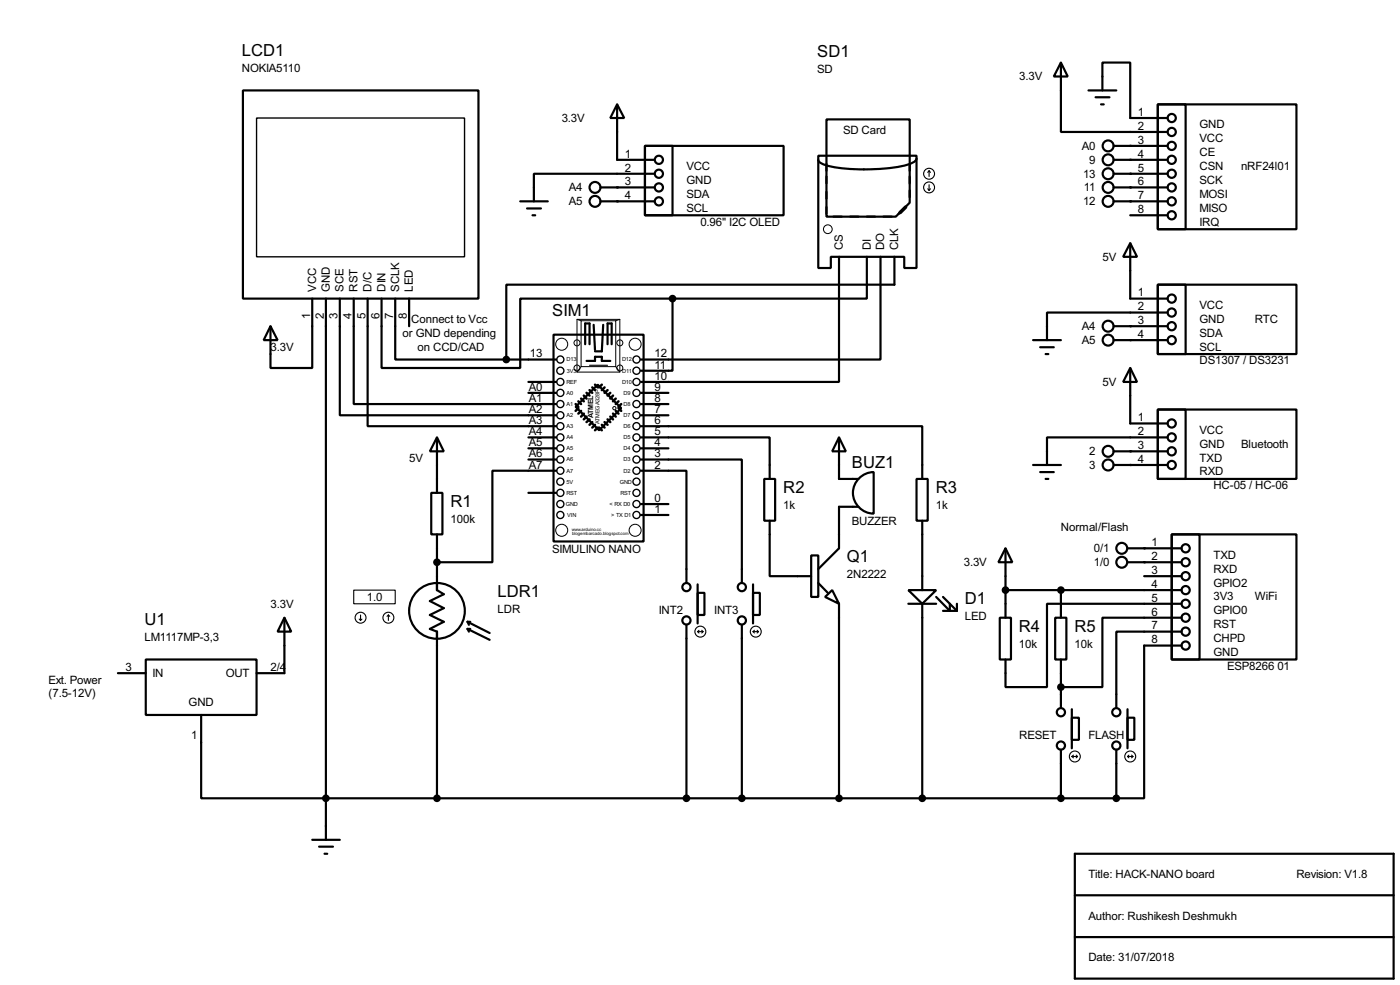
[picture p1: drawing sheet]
<svg xmlns="http://www.w3.org/2000/svg" width="256mm" height="180mm" viewBox="0 0 256 180" stroke-linecap="round" stroke-linejoin="round" font-family="sans-serif">
<g fill="none" stroke="#000" stroke-width=".4">
<path d="M44.5 16.6h43.2v38.1h-43.2zM113.1 19.1l1.3 2.5h-2.6zM113.1 19.1v10.2h6.8M194.4 11.5l1.2 2.5h-2.5zM194.4 11.5v12.7h19.5M199.4 16.6h5.1M200.7 17.8h2.6M201.7 19.1h.5M202 16.6v-5.1h5.1v10.1h6.8M212.1 19.1h25.4v22.9h-25.4zM212.1 19.1h5.1v22.9h-5.1zM95.3 36.9h5.1"/>
<path d="M96.6 38.2h2.5M97.6 39.4h.5M110 34.3h9.9M110 36.9h9.9M118.2 26.7h25.4v12.7h-25.4zM118.2 26.7h5v12.7h-5zM119.9 31.8h-22.1v5.1M149.9 28.5h18v20.6h-2.2v-2.1h-13.5v2.1h-2.3zM151.4 21.9h15.3v15.2l-2.6 2.6h-12.7zM151.4 30v1.3M151.4 32.3v1.3M151.4 35.1v1.3"/>
<path d="M151.4 37.9v1.3M152.7 39.7h1.5M155.8 39.7h1.5M158.8 39.7h1.5M161.9 39.7h1.5M165.7 38.2l-1.1 1M166.7 30v1.3M166.7 32.3v1.3M166.7 34.9v1.2M167.9 29a2.11 2.11 0 0 1-1.8 1.2 35.8 35.8 0 0 1-14.6 .1 1.84 1.84 0 0 1-1.6-1M204 26.7h9.9M204 29.3h9.9"/>
<path d="M204 31.8h9.9M204 34.3h9.9M204 36.9h9.9M207.1 39.4h6.8M49.6 59.7l1.3 2.6h-2.6zM57.2 54.7v12.7h-7.6v-7.7M59.7 54.7v99M62.3 54.7v21.3h39.6M64.8 54.7v19.3h37.1M67.4 54.7v23.3h34.5M69.9 54.7v12.7h25.4v-12.7h27.9M72.4 54.7v11.1h20.4"/>
<path d="M75 54.7v5M108.8 59.5l.2 4.6M110.5 59.5l-.2 4.8h-1.3M123.2 54.7v13.2h-5.8M153.7 47v22.9h-36.3M158.8 47v7.7h-35.6M161.3 47v18.8h-43.9M163.9 47v5.1h-71.1v13.7M204 59.7h9.9M207.1 44.5l1.2 2.5h-2.5zM207.1 44.5v10.2h6.8M212.1 52.1h25.4v12.7h-25.4z"/>
<path d="M212.1 52.1h5.1v12.7h-5.1zM213.9 57.2h-22.1v5.1M92.8 65.8h9.1M96.8 71.9h5.1M96.8 69.9h5.1M101.4 61.3h16.5v37.8h-16.5zM105.5 74.5l4-4.1 4.3 4.3-4 4.1zM107.2 63v-3.8h.8v3.8M107.5 66.1h1.5v-.8h1.3v.8h1.5M111.3 63v-3.8h.8v3.8M117.4 78h51.6v9.7M117.4 76h5.1"/>
<path d="M117.4 74h5.1M117.4 71.9h5.1M189.3 62.3h5.1M190.6 63.6h2.5M191.6 64.8h.5M204 62.3h9.9M207.1 67.4l1.2 2.5h-2.5zM207.1 67.4v10.1h6.8M212.1 75h25.4v12.7h-25.4zM212.1 75h5.1v12.7h-5.1zM79 90.2h2.1v7.6h-2.1zM80.1 80.1l1.2 2.5h-2.5z"/>
<path d="M80.1 80.1v10.1M80.1 97.8v10.2l1.2 .8-2.5 1.2 2.5 1.3-2.5 1.3 2.5 1.2-2.5 1.3 1.3 .5v30.5M96.8 84.1h5.1M96.8 82.1h5.1M96.8 80.1h5.1M96.8 90.2h5.1M101.9 86.2h-11.7v16.7h-10.1M117.4 86.2h8.4v20.5M117.4 84.1h18.5v22.6M117.4 80.1h23.6v7.6M117.4 92.3h5.1M117.4 94.3h5.1"/>
<path d="M117.4 82.1h5.1M140 87.7h2v7.6h-2zM141 95.3v10.2h7.6M153.7 80.1l1.3 2.5h-2.5zM153.7 80.1v7.6h3.6M157.3 92.8h-3.6v7.6l-3.8 3.8M157.4 87.5a3.8 3.8 0 0 1 2.7-1.1v7.6a3.8 3.8 0 0 1-3.5-2.3 3.8 3.8 0 0 1 .8-4.2zM167.9 87.7h2.1v7.6h-2.1zM169 95.3v12.7M189.3 85.1h5.1M190.6 86.4h2.5M191.6 87.7h.5"/>
<path d="M204 82.6h9.9M204 85.1h9.9M213.9 80.1h-22.1v5M214.7 97.8h22.8v22.9h-22.8zM214.7 97.8h5.1v22.9h-5.1zM52.1 113.1l1.3 2.5h-2.5zM52.1 113.1v10.1h-5.1M85.7 115.1l4 2M85.7 115.1l.2 .5M85.7 115.1h.5M85.7 113.8l4 2.1M85.7 113.8l.2 .6"/>
<path d="M85.7 113.8h.5M125.8 114.4v31.7M127.8 108.5h1.3v4.1h-1.3zM127.8 107v7.1M135.9 114.4v31.7M138 108.5h1.2v4.1h-1.2zM138 107v7.1M148.6 101.7h1.3v7.6h-1.3zM149.9 106.7l1.8 1.8M151.2 109.3l1.3-1.3 1.2 2.5zM153.7 110.5v35.6M166.4 108h5.1l-2.5 2.5z"/>
<path d="M166.4 110.5h5.1M169 110.5v35.6M171.5 109.3l2.5 2.5v-1.3M172.8 109.3l2.5 2.5M172.8 111.8h2.5M175.3 110.5v1.3M183.2 113.1h2v7.6h-2zM184.2 100.4l1.3 2.5h-2.6zM184.2 100.4v12.7M184.2 108h32.3M193.3 113.1h2.1v7.6h-2.1zM194.4 108v5.1"/>
<path d="M206.6 100.4h9.9M206.6 102.9h9.9M209.6 105.5h6.9M216.5 110.5h-24.7v15.3h-7.6v-5.1M216.5 115.6h-12v14M216.5 113.1h-14.5v12.7h-7.6M216.5 118.2h-6.9v27.9h-5.1M21.6 123.2h5.1M26.7 120.7h20.3v10.2h-20.3zM36.9 130.9v15.2h167.6M194.4 120.7v8.9M194.4 137.2v8.9"/>
<path d="M196.4 131.4h1.3v4h-1.3zM196.4 129.8v7.2M204.5 137.2v8.9M206.6 131.4h1.2v4h-1.2zM206.6 129.8v7.2M57.2 153.7h5.1M58.5 155h2.5M59.5 156.3h.5M196.9 156.3h58.4v22.8h-58.4zM196.9 163.9h58.4M196.9 171.5h58.4"/>
<circle cx="109" cy="34.3" r="1"/>
<circle cx="109" cy="36.9" r="1"/>
<circle cx="120.7" cy="31.8" r=".75"/>
<circle cx="120.7" cy="34.3" r=".75"/>
<circle cx="120.7" cy="36.9" r=".75"/>
<circle cx="120.7" cy="29.3" r=".75"/>
<circle cx="203" cy="29.3" r="1"/>
<circle cx="203" cy="34.3" r="1"/>
<circle cx="203" cy="36.9" r="1"/>
<circle cx="203" cy="26.7" r="1"/>
<circle cx="203" cy="31.8" r="1"/>
<circle cx="214.6" cy="34.3" r=".75"/>
<circle cx="214.6" cy="36.9" r=".75"/>
<circle cx="214.6" cy="39.4" r=".75"/>
<circle cx="214.6" cy="31.8" r=".75"/>
<circle cx="214.6" cy="26.7" r=".75"/>
<circle cx="214.6" cy="29.3" r=".75"/>
<circle cx="214.6" cy="24.2" r=".75"/>
<circle cx="214.6" cy="21.6" r=".75"/>
<circle cx="203" cy="59.7" r="1"/>
<circle cx="214.6" cy="57.2" r=".75"/>
<circle cx="214.6" cy="54.7" r=".75"/>
<circle cx="214.6" cy="59.7" r=".75"/>
<circle cx="203" cy="62.3" r="1"/>
<circle cx="214.6" cy="62.3" r=".75"/>
<circle cx="214.6" cy="77.5" r=".75"/>
<circle cx="203" cy="82.6" r="1"/>
<circle cx="203" cy="85.1" r="1"/>
<circle cx="214.6" cy="80.1" r=".75"/>
<circle cx="214.6" cy="85.1" r=".75"/>
<circle cx="214.6" cy="82.6" r=".75"/>
<circle cx="80" cy="111.8" r="5.1"/>
<circle cx="125.7" cy="113.6" r=".75"/>
<circle cx="125.7" cy="107.5" r=".75"/>
<circle cx="135.9" cy="107.5" r=".75"/>
<circle cx="135.9" cy="113.6" r=".75"/>
<circle cx="205.5" cy="102.9" r="1"/>
<circle cx="205.5" cy="100.4" r="1"/>
<circle cx="217.2" cy="100.4" r=".75"/>
<circle cx="217.2" cy="108" r=".75"/>
<circle cx="217.2" cy="105.5" r=".75"/>
<circle cx="217.2" cy="118.2" r=".75"/>
<circle cx="217.2" cy="115.6" r=".75"/>
<circle cx="217.2" cy="110.5" r=".75"/>
<circle cx="217.2" cy="113.1" r=".75"/>
<circle cx="217.2" cy="102.9" r=".75"/>
<circle cx="194.3" cy="130.4" r=".75"/>
<circle cx="194.3" cy="136.5" r=".75"/>
<circle cx="204.5" cy="136.5" r=".75"/>
<circle cx="204.5" cy="130.4" r=".75"/>
</g>
<g fill="#000">
<circle cx="113.1" cy="36.9" r=".2"/>
<circle cx="113.1" cy="34.3" r=".2"/>
<circle cx="207.1" cy="26.7" r=".2"/>
<circle cx="207.1" cy="29.3" r=".2"/>
<circle cx="207.1" cy="36.9" r=".2"/>
<circle cx="207.1" cy="31.8" r=".2"/>
<circle cx="207.1" cy="34.3" r=".2"/>
<circle cx="207.1" cy="59.7" r=".2"/>
<circle cx="207.1" cy="62.3" r=".2"/>
<circle cx="207.1" cy="82.6" r=".2"/>
<circle cx="207.1" cy="85.1" r=".2"/>
<circle cx="209.6" cy="100.4" r=".2"/>
<circle cx="209.6" cy="102.9" r=".2"/>
</g>
<g fill="none" stroke="#000" stroke-width=".18">
<path d="M105.7 58.5h7.9v9.6h-7.9zM105.7 58.5l.8 .2M106.5 58.7h6.3v8.4h-6.3zM113.6 58.5l-.8 .2M106.5 67.1l-.8 1M112.8 67.1l.8 1"/>
<circle cx="151.6" cy="42" r=".8"/>
<circle cx="102.9" cy="63" r="1.1"/>
<circle cx="105.7" cy="67.4" r=".55"/>
<circle cx="105.7" cy="62.8" r=".55"/>
<circle cx="112.5" cy="74.7" r=".3"/>
<circle cx="113.5" cy="67.4" r=".55"/>
<circle cx="113.5" cy="62.8" r=".55"/>
<circle cx="116.3" cy="63" r="1.1"/>
<circle cx="102.9" cy="97.1" r="1.1"/>
<circle cx="116.3" cy="97.1" r="1.1"/>
</g>
<g fill="none" stroke="#000" stroke-width=".2">
<path d="M170 34.6l.2 .3M170.2 31.3l.3 .3M170.2 31.3l-.2 .3M170.2 31.3v1M170.2 33.8v1.1M170.5 34.6l-.3 .3M108 66.9h3.3M64.8 108h7.6v2.5h-7.6zM65.8 113.3l.3 .3M66.1 112.6v1M66.3 113.3l-.2 .3M71.2 112.6l-.3 .2"/>
<path d="M71.2 112.6l.2 .2M71.2 112.6v1M127.8 115.6h1M127.8 115.6l.3 .3M128.1 115.4l-.3 .2M128.6 115.4l.2 .2M128.8 115.6l-.2 .3M138 115.6h1M138 115.6l.2 .3M138.2 115.4l-.2 .2M138.7 115.4l.3 .2M139 115.6l-.3 .3"/>
<path d="M196.4 138.5h1M196.4 138.5l.3 .2M196.7 138.2l-.3 .3M197.2 138.2l.2 .3M197.4 138.5l-.2 .2M206.6 138.5h1M206.6 138.5l.2 .2M206.8 138.2l-.2 .3M207.3 138.2l.3 .3M207.6 138.5l-.3 .2"/>
<circle cx="170.2" cy="31.8" r="1"/>
<circle cx="170.2" cy="34.3" r="1"/>
<circle cx="66" cy="113.1" r="1"/>
<circle cx="71.1" cy="113.1" r="1"/>
<circle cx="128.3" cy="115.6" r="1"/>
<circle cx="138.4" cy="115.6" r="1"/>
<circle cx="196.9" cy="138.5" r="1"/>
<circle cx="207" cy="138.5" r="1"/>
</g>
<g fill="none" stroke="#000" stroke-width=".45">
<path d="M105.5 74l.5 .5M106 74.7l-.5 .5M106 73.5l.5 .5M106.5 75.2l-.5 .5M106.5 73l.5 .5M107 75.7l-.5 .6M107 72.4l.5 .6M107.5 76.3l-.5 .5M107.5 71.9l.5 .5M108 76.8l-.5 .5M108 71.4l.5 .5M108.5 77.3l-.5 .5"/>
<path d="M108.5 70.9l.5 .5M109 77.8l-.5 .5M109 70.4l.5 .5M109.5 78.3l-.5 .5M109.8 78.3l.5 .5M110.3 70.4l-.5 .5M110.3 77.8l.5 .5M110.8 70.9l-.5 .5M110.8 77.3l.5 .5M111.3 71.4l-.5 .5M111.3 76.8l.5 .5M111.8 71.9l-.5 .5"/>
<path d="M111.8 76.3l.5 .5M112.3 72.4l-.5 .6M112.3 75.7l.5 .6M112.8 73l-.5 .5M112.8 75.2l.5 .5M113.3 73.5l-.5 .5M113.3 74.7l.5 .5M113.8 74l-.5 .5"/>
</g>
<g fill="none" stroke="#000" stroke-width=".25">
<path d="M47 21.6h38.1v25.4h-38.1z"/>
<circle cx="102.6" cy="76" r=".65"/>
<circle cx="102.6" cy="65.8" r=".65"/>
<circle cx="102.6" cy="78" r=".65"/>
<circle cx="102.6" cy="67.9" r=".65"/>
<circle cx="102.6" cy="71.9" r=".65"/>
<circle cx="102.6" cy="74" r=".65"/>
<circle cx="102.6" cy="69.9" r=".65"/>
<circle cx="116.6" cy="76" r=".65"/>
<circle cx="116.6" cy="65.8" r=".65"/>
<circle cx="116.6" cy="69.9" r=".65"/>
<circle cx="116.6" cy="78" r=".65"/>
<circle cx="116.6" cy="71.9" r=".65"/>
<circle cx="116.6" cy="74" r=".65"/>
<circle cx="116.6" cy="67.9" r=".65"/>
<circle cx="102.6" cy="94.3" r=".65"/>
<circle cx="102.6" cy="84.1" r=".65"/>
<circle cx="102.6" cy="82.1" r=".65"/>
<circle cx="102.6" cy="80.1" r=".65"/>
<circle cx="102.6" cy="88.2" r=".65"/>
<circle cx="102.6" cy="86.2" r=".65"/>
<circle cx="102.6" cy="90.2" r=".65"/>
<circle cx="102.6" cy="92.3" r=".65"/>
<circle cx="116.6" cy="94.3" r=".65"/>
<circle cx="116.6" cy="82.1" r=".65"/>
<circle cx="116.6" cy="90.2" r=".65"/>
<circle cx="116.6" cy="84.1" r=".65"/>
<circle cx="116.6" cy="88.2" r=".65"/>
<circle cx="116.6" cy="80.1" r=".65"/>
<circle cx="116.6" cy="86.2" r=".65"/>
<circle cx="116.6" cy="92.3" r=".65"/>
</g>
<g fill="#000" stroke="#000" stroke-width=".4">
<circle cx="123.2" cy="54.7" r=".5"/>
<circle cx="92.7" cy="65.8" r=".5"/>
<circle cx="80" cy="102.9" r=".5"/>
<circle cx="184.2" cy="108" r=".5"/>
<circle cx="194.3" cy="108" r=".5"/>
<circle cx="194.3" cy="125.8" r=".5"/>
<circle cx="59.7" cy="146.1" r=".5"/>
<circle cx="80" cy="146.1" r=".5"/>
<circle cx="125.7" cy="146.1" r=".5"/>
<circle cx="135.9" cy="146.1" r=".5"/>
<circle cx="153.7" cy="146.1" r=".5"/>
<circle cx="168.9" cy="146.1" r=".5"/>
<circle cx="194.3" cy="146.1" r=".5"/>
<circle cx="204.5" cy="146.1" r=".5"/>
</g>
<path d="M165.9 37.9l-1 1" fill="none" stroke="#000" stroke-width=".65"/>
<g font-size="3.4">
<text x="44.3" y="10.2">LCD1</text>
<text x="149.7" y="10.4">SD1</text>
<text x="101.2" y="57.8">SIM1</text>
<text x="156.1" y="85.6">BUZ1</text>
<text x="82.6" y="92.8">R1</text>
<text x="143.5" y="90.2">R2</text>
<text x="171.5" y="90.2">R3</text>
<text x="155.2" y="102.9">Q1</text>
<text x="91.2" y="109.3">LDR1</text>
<text x="176.8" y="110.6">D1</text>
<text x="26.5" y="114.4">U1</text>
<text x="186.7" y="115.6">R4</text>
<text x="196.8" y="115.6">R5</text>
</g>
<g font-size="2.4">
<text x="44.3" y="13.2">NOKIA5110</text>
<text x="149.7" y="13.4">SD</text>
<text x="186.7" y="14.7">3.3V</text>
<text x="102.9" y="22.3">3.3V</text>
<text x="208.5" y="21.2">1</text>
<text x="208.5" y="23.8">2</text>
<text x="219.8" y="23.5">GND</text>
<text x="114.5" y="28.9">1</text>
<text x="154.5" y="24.5">SD Card</text>
<text x="198.2" y="27.4">A0</text>
<text x="199.6" y="30">9</text>
<text x="208.5" y="26.3">3</text>
<text x="208.5" y="28.9">4</text>
<text x="219.8" y="26.1">VCC</text>
<text x="219.8" y="28.6">CE</text>
<text x="104.2" y="35">A4</text>
<text x="114.5" y="31.4">2</text>
<text x="114.5" y="33.9">3</text>
<text x="125.8" y="31.2">VCC</text>
<text x="125.8" y="33.7">GND</text>
<text x="198.4" y="32.5">13</text>
<text x="198.6" y="35">11</text>
<text x="208.5" y="31.4">5</text>
<text x="208.5" y="33.9">6</text>
<text x="219.8" y="31.2">CSN</text>
<text x="219.8" y="33.7">SCK</text>
<text x="227.4" y="31.2">nRF24l01</text>
<text x="104.2" y="37.6">A5</text>
<text x="114.5" y="36.5">4</text>
<text x="125.8" y="36.2">SDA</text>
<text x="125.8" y="38.8">SCL</text>
<text x="128.3" y="41.3">0.96&quot; I2C OLED</text>
<text x="198.4" y="37.6">12</text>
<text x="208.5" y="36.5">7</text>
<text x="208.5" y="39">8</text>
<text x="219.8" y="38.8">MISO</text>
<text x="219.8" y="36.2">MOSI</text>
<text x="219.8" y="41.3">IRQ</text>
<text x="154.4" y="45.8" transform="rotate(-90 154.4 45.8)">CS</text>
<text x="159.5" y="45.7" transform="rotate(-90 159.5 45.7)">DI</text>
<text x="162" y="45.7" transform="rotate(-90 162 45.7)">DO</text>
<text x="164.6" y="45.8" transform="rotate(-90 164.6 45.8)">CLK</text>
<text x="202" y="47.7">5V</text>
<text x="57.9" y="53.3" transform="rotate(-90 57.9 53.3)">VCC</text>
<text x="60.4" y="53.3" transform="rotate(-90 60.4 53.3)">GND</text>
<text x="63" y="53.4" transform="rotate(-90 63 53.4)">SCE</text>
<text x="65.5" y="53.3" transform="rotate(-90 65.5 53.3)">RST</text>
<text x="68.1" y="53.4" transform="rotate(-90 68.1 53.4)">D/C</text>
<text x="70.6" y="53.3" transform="rotate(-90 70.6 53.3)">DIN</text>
<text x="73.1" y="53.3" transform="rotate(-90 73.1 53.3)">SCLK</text>
<text x="75.7" y="53.4" transform="rotate(-90 75.7 53.4)">LED</text>
<text x="56.8" y="58.3" transform="rotate(-90 56.8 58.3)">1</text>
<text x="59.3" y="58.4" transform="rotate(-90 59.3 58.4)">2</text>
<text x="61.9" y="58.4" transform="rotate(-90 61.9 58.4)">3</text>
<text x="64.4" y="58.3" transform="rotate(-90 64.4 58.3)">4</text>
<text x="67" y="58.4" transform="rotate(-90 67 58.4)">5</text>
<text x="69.5" y="58.3" transform="rotate(-90 69.5 58.3)">6</text>
<text x="72" y="58.4" transform="rotate(-90 72 58.4)">7</text>
<text x="74.6" y="58.4" transform="rotate(-90 74.6 58.4)">8</text>
<text x="75.4" y="59.1">Connect to Vcc</text>
<text x="208.5" y="54.3">1</text>
<text x="208.5" y="56.8">2</text>
<text x="208.5" y="59.3">3</text>
<text x="219.8" y="56.6">VCC</text>
<text x="219.8" y="59.1">GND</text>
<text x="229.9" y="59.1">RTC</text>
<text x="49.6" y="64.2">3.3V</text>
<text x="73.8" y="61.6">or GND depending</text>
<text x="76.5" y="64.2">on CCD/CAD</text>
<text x="97.1" y="65.4">13</text>
<text x="119.9" y="65.4">12</text>
<text x="198.2" y="60.4">A4</text>
<text x="198.2" y="63">A5</text>
<text x="208.5" y="61.9">4</text>
<text x="219.8" y="61.6">SDA</text>
<text x="219.8" y="64.2">SCL</text>
<text x="96.9" y="71.5">A0</text>
<text x="119.9" y="71.5">9</text>
<text x="119.9" y="69.5">10</text>
<text x="119.9" y="67.4">11</text>
<text x="202" y="70.6">5V</text>
<text x="219.8" y="66.7">DS1307 / DS3231</text>
<text x="96.9" y="77.6">A3</text>
<text x="96.9" y="75.6">A2</text>
<text x="96.9" y="73.6">A1</text>
<text x="119.9" y="77.6">6</text>
<text x="119.9" y="75.6">7</text>
<text x="119.9" y="73.6">8</text>
<text x="208.5" y="77.1">1</text>
<text x="96.9" y="81.7">A5</text>
<text x="96.9" y="79.7">A4</text>
<text x="96.9" y="83.7">A6</text>
<text x="119.9" y="83.7">3</text>
<text x="119.9" y="81.7">4</text>
<text x="119.9" y="79.7">5</text>
<text x="199.6" y="83.3">2</text>
<text x="208.5" y="79.7">2</text>
<text x="208.5" y="82.2">3</text>
<text x="219.8" y="79.4">VCC</text>
<text x="219.8" y="82">GND</text>
<text x="227.4" y="82">Bluetooth</text>
<text x="75" y="84.5">5V</text>
<text x="96.9" y="85.7">A7</text>
<text x="119.9" y="85.7">2</text>
<text x="199.6" y="85.8">3</text>
<text x="208.5" y="84.7">4</text>
<text x="219.8" y="84.5">TXD</text>
<text x="219.8" y="87">RXD</text>
<text x="222.3" y="89.6">HC-05 / HC-06</text>
<text x="82.6" y="95.7">100k</text>
<text x="119.9" y="91.9">0</text>
<text x="119.9" y="93.8">1</text>
<text x="143.5" y="93.2">1k</text>
<text x="171.5" y="93.2">1k</text>
<text x="101.2" y="101.2">SIMULINO NANO</text>
<text x="156.1" y="96.1">BUZZER</text>
<text x="194.4" y="97.2">Normal/Flash</text>
<text x="200.4" y="101.1">0/1</text>
<text x="211" y="100">1</text>
<text x="155.2" y="105.9">2N2222</text>
<text x="176.6" y="103.6">3.3V</text>
<text x="200.4" y="103.6">1/0</text>
<text x="211" y="102.5">2</text>
<text x="211" y="105.1">3</text>
<text x="211" y="107.6">4</text>
<text x="222.3" y="102.3">TXD</text>
<text x="222.3" y="107.4">GPIO2</text>
<text x="222.3" y="104.8">RXD</text>
<text x="49.6" y="111.2">3.3V</text>
<text x="67.2" y="110">1.0</text>
<text x="91.2" y="112.2">LDR</text>
<text x="120.7" y="112.4">INT2</text>
<text x="130.9" y="112.4">INT3</text>
<text x="176.8" y="113.5">LED</text>
<text x="211" y="110.1">5</text>
<text x="211" y="112.7">6</text>
<text x="222.3" y="109.9">3V3</text>
<text x="222.3" y="112.4">GPIO0</text>
<text x="229.9" y="109.9">WiFi</text>
<text x="26.5" y="117.3">LM1117MP-3,3</text>
<text x="186.7" y="118.6">10k</text>
<text x="196.8" y="118.6">10k</text>
<text x="211" y="115.2">7</text>
<text x="211" y="117.8">8</text>
<text x="222.3" y="117.5">CHPD</text>
<text x="222.3" y="115">RST</text>
<text x="8.9" y="125.1">Ext. Power</text>
<text x="23" y="122.8">3</text>
<text x="28" y="123.9">IN</text>
<text x="41.4" y="123.9">OUT</text>
<text x="49.6" y="122.8">2/4</text>
<text x="222.3" y="120.1">GND</text>
<text x="224.8" y="122.6">ESP8266</text>
<text x="234" y="122.6">01</text>
<text x="8.9" y="127.7">(7.5-12V)</text>
<text x="34.6" y="129.2">GND</text>
<text x="35.1" y="135.3">1</text>
<text x="186.7" y="135.3">RESET</text>
<text x="199.4" y="135.3">FLASH</text>
<text x="199.4" y="160.7">Title: HACK-NANO board</text>
<text x="237.5" y="160.7">Revision: V1.8</text>
<text x="199.4" y="168.3">Author: Rushikesh Deshmukh</text>
<text x="199.4" y="175.9">Date: 31/07/2018</text>
</g>
<text font-size="1.5" x="108.7" y="76.5" transform="rotate(-90 108.7 76.5)">ATMEL</text>
<g font-size="1.2">
<text x="103.8" y="70.2">REF</text>
<text x="103.8" y="66.2">D13</text>
<text x="103.9" y="68.2">3V3</text>
<text x="114" y="66.2">D12</text>
<text x="114" y="70.2">D10</text>
<text x="114" y="68.2">D11</text>
<text x="103.8" y="76.4">A2</text>
<text x="103.8" y="74.3">A1</text>
<text x="103.8" y="72.3">A0</text>
<text x="109.9" y="77.7" transform="rotate(-90 109.9 77.7)">ATMEGA328P</text>
<text x="114.3" y="72.3">D9</text>
<text x="114.3" y="74.3">D8</text>
<text x="114.3" y="76.4">D7</text>
<text x="103.8" y="82.4">A5</text>
<text x="103.8" y="80.4">A4</text>
<text x="103.8" y="78.3">A3</text>
<text x="114.3" y="78.3">D6</text>
<text x="114.3" y="80.4">D5</text>
<text x="114.3" y="82.4">D4</text>
<text x="103.8" y="88.5">5V</text>
<text x="103.8" y="86.5">A7</text>
<text x="103.8" y="84.5">A6</text>
<text x="113.6" y="88.5">GND</text>
<text x="114.3" y="84.5">D3</text>
<text x="114.3" y="86.5">D2</text>
<text x="103.7" y="92.6">GND</text>
<text x="103.8" y="90.6">RST</text>
<text x="103.9" y="94.6">VIN</text>
<text x="111.7" y="92.6">&lt; RX D0</text>
<text x="112" y="94.6">&gt; TX D1</text>
<text x="113.7" y="90.6">RST</text>
</g>
<g font-size=".9">
<text x="104.8" y="97.1">www.arduino.cc</text>
<text x="104.8" y="97.9">blogembarcado.blogspot.com</text>
</g>
</svg>
